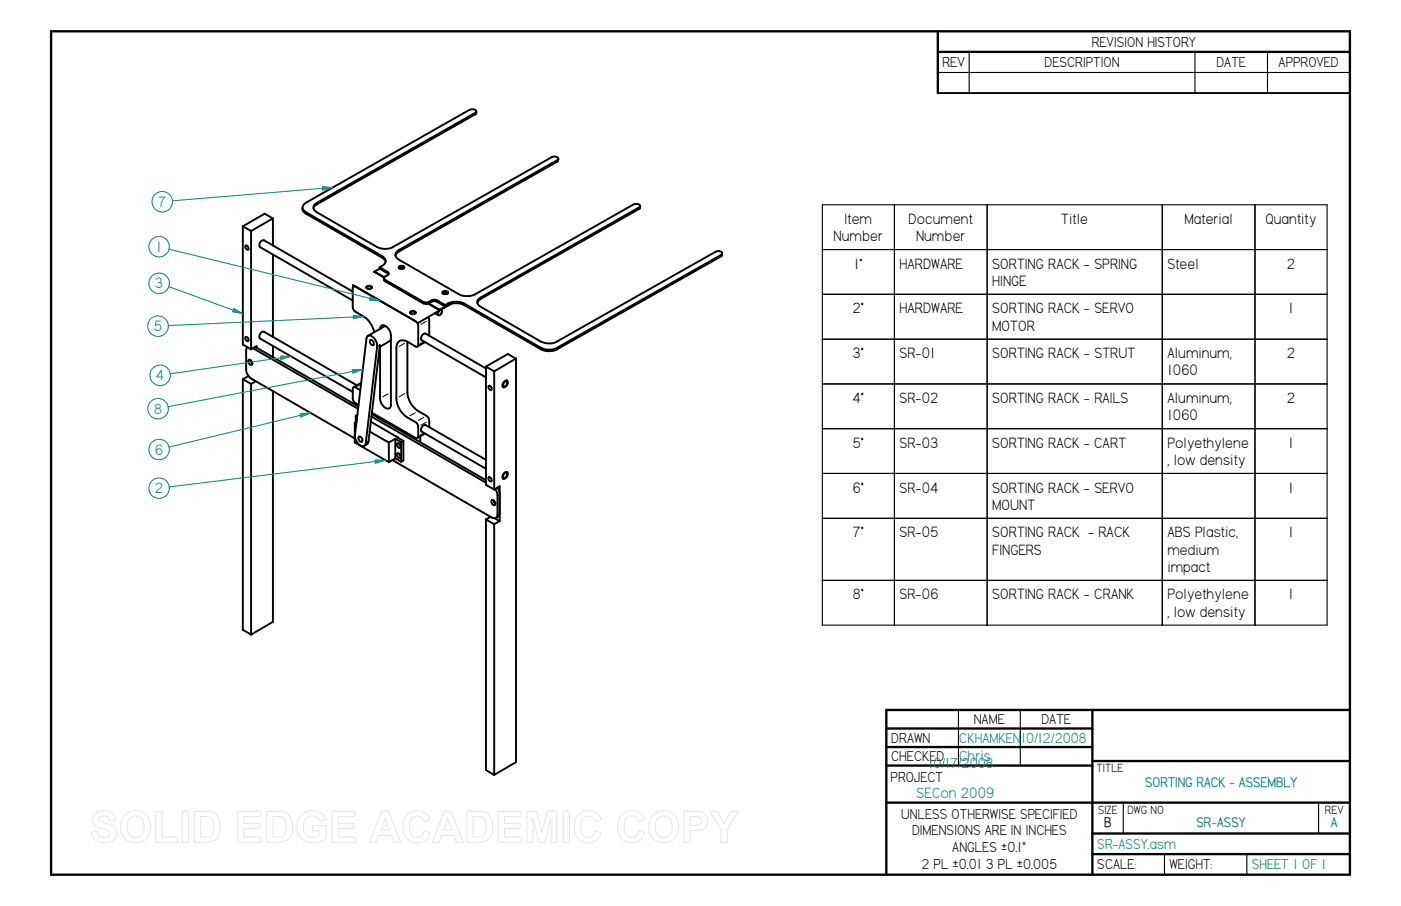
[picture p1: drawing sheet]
<svg xmlns="http://www.w3.org/2000/svg" width="432mm" height="279mm" viewBox="0 0 432 279" stroke-linecap="round" stroke-linejoin="round" font-family="sans-serif">
<g fill="none" stroke="#000" stroke-width=".72">
<path d="M15.7 9.7l400.4-.1v260.1h-400.4zM289.1 9.7v19M289.1 16h127M273.2 218.9v50.8M273.2 218.9h142.9M336.7 218.9v50.8M273.2 224.7h63.5M273.2 230.4h63.5M273.2 236.1h63.5M336.7 234.7h79.4M273.2 247.5h142.9M336.7 257h79.4"/>
<path d="M336.7 263.4h79.4"/>
</g>
<g fill="none" stroke="#000" stroke-width=".34">
<path d="M298.7 16v12.7M368.3 16v12.7M390.7 16v12.7M289.1 22.4h127M253.4 77h155.6M253.4 63.1v129.7h155.6v-129.6h-155.6M275.7 63.1v129.7M304.2 63.1v129.7M358.2 63.1v129.7M386.8 63.1v129.7M253.4 90.8h155.6M253.4 104.6h155.6"/>
<path d="M253.4 118.4h155.6M253.4 132.2h155.6M253.4 146h155.6M253.4 159.9h155.6M253.4 179h155.6M295.4 218.9v17.2M314.5 218.9v17.2M346.2 247.6v9.4M406.4 247.6v9.4M358.9 263.4v6.3M384.3 263.4v6.3"/>
</g>
<g fill="none" stroke="#000" stroke-width=".59">
<path d="M144.8 33.8l-50.5 28.7a1.55 1.55 0 0 0-1.1 1.5 1.55 1.55 0 0 0 1.1 1.4M144.8 33.9l.8-.2a.86 .86 0 0 1 1.1 .9l-49.1 28a1.52 1.52 0 0 0-1 1.4 1.52 1.52 0 0 0 1 1.4l19.2 11.1 2.3 .3 2.1-.6M146.8 34.3l-.1 .8-.2 .2-48.9 27.7-1 1.2M289.1 28.7h127M171.7 49.9l-48.8 27.7-.9 .8-.1 .4M171.7 49.4l-48.8 27.7a1.55 1.55 0 0 0-1 1.5 1.55 1.55 0 0 0 1 1.5l18.5 10.6a5.8 5.8 0 0 0 5.1 .1M171.7 49.4l.4-.4a1.47 1.47 0 0 0-2-.5l-48.9 27.7M172.1 48.9l-.1 .8-.3 .2M74.8 69.8v36.5l2.6 1.4M75.7 75.7a.8 .8 0 0 1 .8 .5 .8 .8 0 0 1-.1 .8l-.7-.5zM77.4 71.2v36.5M81.3 74.1l27.4 15.8"/>
<path d="M81.4 74.1a1.38 1.38 0 0 0-1.3 2.1l28.6 16.5M81.5 65.9l2.6 1.5M81.6 65.9l-6.8 3.9 2.6 1.4 6.7-3.8v8.3M84.1 78.4v25.5M93.2 64v.4a1.7 1.7 0 0 0 1.1 1.5M94.2 65.9l23.7 13.6 1 1.2M94.2 65.4l23.7 13.6a1.55 1.55 0 0 1 1 1.5 1.55 1.55 0 0 1-1 1.5M197 64l-48.8 27.7a1.5 1.5 0 0 0-1.1 1.5 1.5 1.5 0 0 0 1.1 1.4l18.5 10.7 2.1 .6a4.6 4.6 0 0 0 2.9-.6l48.9-27.7 .8-.2a.87 .87 0 0 1 1.1 1l-50.8 28.9-1.3 .4h-2.4l-1.3-.5-23.7-13.6M197 64.4l-48.9 27.8-1 1.2M197 64l.3-.5a1.43 1.43 0 0 0-2-.5l-48.9 27.8M197.3 63.5l-.1 .8-.2 .2M222.6 78.1l-.1 .8-.3 .2-50.5 28.6-1.3 .5h-2.4l-1.3-.5-23.7-13.6"/>
<path d="M108.7 87.9l19.7 11.4 .5 1.2v6.2l-.5 .3-.3-.2-2.6-1.5M109.2 88.2l-.3 .1M109.5 96.1a9 9 0 0 1 5.3 4.7l.6 1.6M109.6 88.4l-.6-.1-.3 .5 .1 6.3 .8 1M112.9 88.7l.8-.4 .9 .4M112.9 88.4l.6-.3a.86 .86 0 0 1 1.1 .5 .88 .88 0 0 1-.9 .6 .88 .88 0 0 1-.8-.8zM115.3 83.8h.1M115.3 83.8l3.1 1.8M115.4 83.7l3 1.8M115.4 83.8h-.1M117 82.4l2.8 1.7v.5l-1.2 .7M117 82.8l2.5 1.5"/>
<path d="M117.9 81.9l-.9 .5v.5l-1.6 .9M118.3 85.8l.1 .7 .3 .2 11.8 6.9 .8 .2 .9-.2 3.3 1.9M118.7 85.3l-.4 .5 .4 .5 12.2 6.9a3.1 3.1 0 0 0 2.5-.7l1.3 .1M119.5 84.3l.3 .3M122.9 82.7l.6-.3 1 .3M122.9 82.2l.6-.2a.86 .86 0 0 1 1.1 .5l-.7 .5a.7 .7 0 0 1-1-.8zM123.1 82.8l.6-.2 .7 .2M126.3 96.5l.9-.4 .9 .4M126.4 96.2l1-.3 .7 .5a1.05 1.05 0 0 1-1.8 0zM132 93.6l3.5 2.1M132 97.7l.3 .9v4.9M134.1 96.6l1 .6"/>
<path d="M134.6 92.6l2.6 1.5v.4l-2.6-1.5M134.7 93.1l-.4-.2a2.31 2.31 0 0 0-2 .6M135.4 95.8l-6.5 3.8M135.5 95.5v.2M135.8 95.6a.87 .87 0 0 1 .3 1.1 .87 .87 0 0 1-1.1 .4v-.8l.5-.6M135.8 95.6h.2a.93 .93 0 0 1 0 1.1 .93 .93 0 0 1-1 .4v-.6l.4-.7M135.8 95.5l.2 .1M136.4 90.5l.6-.3 1 .3M136.4 90l1-.3 .7 .5a.88 .88 0 0 1-.9 .6 .88 .88 0 0 1-.8-.8zM136.5 90.6h1.4M138 94l-2.5 1.5M139.2 93.6l-3.4 2"/>
<path d="M143.1 94.1a5.9 5.9 0 0 0-5.9 .4M143.1 93.6a5.9 5.9 0 0 0-5.9 .5M75.7 103.9a.8 .8 0 0 1 .8 .5 .8 .8 0 0 1-.1 .8l-.7-.5zM76.3 107.1l-.4 1v6.4l.8 1.6 .9 .7M76.5 116h.2M76.5 115.8v.2M76.5 116l-1.7 1M76.7 111a1.07 1.07 0 0 1 .9 1.5 1.04 1.04 0 0 1-.9-1.5zM77.2 111l.6 1.1M77.3 111.1l.5 .8M77.4 118.4v77.3M77.5 116.8l31.8 18.4"/>
<path d="M78 107.4l32.4 18.7M78.7 107l31.7 18.3M78.8 117.6l-1.4 .8-2.6-1.5v77.3l2.6 1.5M79.1 107.2v-.4l-1.8 .9M81.3 102.3l28.7 16.5M81.4 102.3a1.38 1.38 0 0 0-1.3 2.1l28.6 16.5M84.1 106.6v3.6M108.7 120l.1-.4 .4-.2 1.8 1M108.7 119.9l.1 3.4 .8 1M111.3 118.1l-2.4 1.3M114.1 104.9a1.04 1.04 0 0 1 1 1.5 1.04 1.04 0 0 1-1-1.5zM116.2 106.8l-3.5 29.9a1.03 1.03 0 0 1-.7 .9 1.03 1.03 0 0 1-1.1-.4l-1.2-1.4-.3-1.6 3.5-29.8a1.03 1.03 0 0 1 .8-.9 1.03 1.03 0 0 1 1.1 .3l1.1 1.4 .3 1.6"/>
<path d="M117.1 106.3l-3.5 29.8-.1 .6-1.2 .8M117.1 101.4a1.1 1.1 0 0 1 .9-1.2 1.1 1.1 0 0 1 1.3 .7l.7 .9 .5 1.7v21.3a1.12 1.12 0 0 1-.8 1.3 1.12 1.12 0 0 1-1.3-.6l-.8-1-.5-1.6v-16M118.7 100.5l-5.3 3.1M120.5 104.9l-3.4 2.1M131 105.5l-2.3 1.4M131.1 102.9l18.7 10.7M131.2 102.9a1.35 1.35 0 0 0-1.2 2l19.8 11.5M149.8 113.1l2.5 1.4v36.5l-2.5-1.5zM150.7 119l.7 .3 .2 .7-.3 .3-.7-.5zM152.3 114.5l6.7-3.9v124.5M155.3 118l.8-.4a.89 .89 0 0 1 0 1.1 .89 .89 0 0 1-1 .3zM155.4 117.6l.6-.3 .3 .1a1.33 1.33 0 0 1 0 1.4 1.33 1.33 0 0 1-1.3 .6l-.1-1z"/>
<path d="M155.7 119.1l-.7 .3M156.2 117.3l.1 .5M156.3 117.8v.2M156.5 109.1l2.5 1.5M156.5 109.2l-6.8 3.9M84.1 120.6v71.2l-6.7 3.9M109.3 130.4v6.1l10.5 6M109.5 124.3l1 .6M109.6 128.2v2M109.9 130l-.6 .4 .5 .3M110 129.4l-.2 .7M110.2 127.9l-.6 .4 .5 .2"/>
<path d="M110.6 134.7a.9 .9 0 0 1 1 .5 .9 .9 0 0 1-.3 1.1l-.8-.8zM114 133.1l5.8 3.4M114.3 130l10 6v6l-.6 .4M114.5 128.5l35.3 20.3M114.6 127.3l13.8 7.8 .5-.2v-3.3l-.2-.8-.6-.6a8.8 8.8 0 0 1-5.7-5.7l-.2-1.6v-15.6a2.07 2.07 0 0 1 1-2.2 2.07 2.07 0 0 1 2.4 .3v15.5a7.5 7.5 0 0 0 3.3 5.9l2.8 1.7a3.5 3.5 0 0 1 .6 3.2M114.6 127.7l35.2 20.4M114.6 127.3h.1M119.8 136.5v6M121.8 135.3l-2 1.2M121.8 135.3v6.1M121.8 135.3l1.9 1.1M122.5 139.8a.85 .85 0 0 1 .9 .5 .85 .85 0 0 1-.3 1l-.7-.7z"/>
<path d="M122.5 136.7a.85 .85 0 0 1 .9 .5 .85 .85 0 0 1-.3 1l-.7-.7zM122.6 134.8l-.1 .1M122.6 134.9v.1M123 139.9l.5 .9M123 136.7l.5 1M123.7 136.4v6M124.3 135.9l-.6 .5M125.2 133.3l-.4 .3M129.5 134.6v1.8M131 133.7l-2.3 1.4M131.1 131.1l18.7 10.7M131.2 131.1a1.35 1.35 0 0 0-1.2 2l19.8 11.5"/>
<path d="M120.9 141.9l30.7 17.7a1.03 1.03 0 0 0 1.2 .2 1.03 1.03 0 0 0 .5-1.1v-6.4l-.7-1.5M123.7 142.4l-1.9-1-2 1.1M150.7 147.2l.7 .3 .2 .7-.3 .3-.7-.5zM151.2 159.4l-1.5 .8M151.6 154.2a1.07 1.07 0 0 1 .9 1.6 1.04 1.04 0 0 1-.9-1.6zM152.1 154.3l.6 1.1M152.2 154.4l.5 .8M152.3 151l1.7-1v10.7M152.5 159.8l1.5 .9M153.3 150.4l.7 2M153.5 159.3l-.7 .5M154 158.3l-.5 1"/>
<path d="M155.3 146.2l.8-.4a.89 .89 0 0 1 0 1.1 .89 .89 0 0 1-1 .3zM155.4 145.8l.6-.3 .3 .1a1.33 1.33 0 0 1 0 1.4 1.33 1.33 0 0 1-1.3 .6l-.1-1zM155.7 147.3l-.7 .3M156.2 145.5l.1 .5M156.3 146v.2M149.7 160.2l2.6 1.4v77.4M149.8 160.2v77.3l2.5 1.5M154 160.7l-1.7 1M159 235l-6.7 4"/>
</g>
<g fill="none" stroke="#000" stroke-width=".31">
<path d="M146.5 34.9v.3M171.7 49.5v.2M94.3 65.6v.2M97.6 62.7v.2M117.9 79.1v.3M122.9 77.3v.2M197 64.1v.2M222.2 78.7v.2M118.7 86.4v.2M119.5 83.9v.3M130.5 93.2v.2M131.4 99.1l-1.7 .9"/>
<path d="M132.2 93.3v.1M133 92.7v.2M134.7 92.8v.2M138 93.7v.2M143.1 93.8v.2M148.2 91.9l-.1 .2M110.8 118.7l-.9 .6M116.8 106.5l-.4 .2M124.7 105.9l-1.7 .9M130.2 105.5l-.8 .6M166.7 107.3v.2M171.7 107.4v.2"/>
<path d="M113.4 136.2l-.4 .3M119.6 121.5l-1.7 .9M124.7 121.4l-1.6 1M128 127.3l-1.7 .9M130.2 133.7l-.8 .6M130.6 128.7l-1.7 1M131.4 130.2l-1.7 .9M153.8 152.6l-.3 .1M153.8 158.3l-.3 .2"/>
</g>
<path d="M52.1 76.8l65 16" fill="none" stroke="#008080" stroke-width=".31"/>
<path d="M114.2 91.5l2.9 1.3-3.2-.3z" fill="#008080"/>
<g fill="none" stroke="#008080" stroke-width=".31">
<path d="M114.2 91.5l2.9 1.3-3.2-.3zM118.8 141.9l-66.6 8.3"/>
<circle cx="49" cy="76.1" r="3.2"/>
</g>
<path d="M115.6 141.8l3.2 .1-3.1 1z" fill="#008080"/>
<g fill="none" stroke="#008080" stroke-width=".31">
<path d="M52 88.4l22.8 8.3M115.6 141.8l3.2 .1-3.1 1z"/>
<circle cx="49" cy="150.5" r="3.2"/>
</g>
<path d="M72.1 95.1l2.7 1.6-3.1-.6z" fill="#008080"/>
<g fill="none" stroke="#008080" stroke-width=".31">
<path d="M72.1 95.1l2.7 1.6-3.1-.6zM89.7 109.9l-37.2 5.4"/>
<circle cx="49" cy="87.4" r="3.2"/>
</g>
<path d="M86.5 109.8l3.2 .1-3.1 1z" fill="#008080"/>
<g fill="none" stroke="#008080" stroke-width=".31">
<path d="M112.1 97.6l-60.2 2.8M86.5 109.8l3.2 .1-3.1 1z"/>
<circle cx="49.4" cy="115.7" r="3.2"/>
</g>
<path d="M108.9 97.2l3.2 .4-3.2 .7z" fill="#008080"/>
<g fill="none" stroke="#008080" stroke-width=".31">
<path d="M108.9 97.2l3.2 .4-3.2 .7zM111.8 114l-60 11.4"/>
<circle cx="48.7" cy="100.6" r="3.2"/>
</g>
<path d="M108.6 114h3.2l-3 1.1z" fill="#008080"/>
<g fill="none" stroke="#008080" stroke-width=".31">
<path d="M108.6 114h3.2l-3 1.1zM95.7 127.3l-43.6 10.6"/>
<circle cx="48.7" cy="126.1" r="3.2"/>
</g>
<path d="M92.5 127.6l3.2-.3-2.9 1.3z" fill="#008080"/>
<g fill="none" stroke="#008080" stroke-width=".31">
<path d="M102.5 57.8l-49.4 4.1M92.5 127.6l3.2-.3-2.9 1.3z"/>
<circle cx="49" cy="138.6" r="3.2"/>
</g>
<path d="M99.4 57.6l3.1 .2-3.1 .8z" fill="#008080"/>
<g fill="none" stroke="#008080" stroke-width=".31">
<path d="M99.4 57.6l3.1 .2-3.1 .8z"/>
<circle cx="50" cy="62.2" r="3.2"/>
</g>
<g fill="none" stroke="#e6e6e6" stroke-width=".31">
<path d="M29.1 251a4.6 4.6 0 0 1 6 .2l.6 1.8-2 .1a1.81 1.81 0 0 0-1.5-1.5 1.81 1.81 0 0 0-1.8 1 2 2 0 0 0 2 1.2 3.6 3.6 0 0 1 3.5 2.7 3.1 3.1 0 0 1-3.8 3.4 3.4 3.4 0 0 1-3.9-3.3l1.8-.1a2.1 2.1 0 0 0 1.8 1.8 2.1 2.1 0 0 0 2.2-1.3 1.81 1.81 0 0 0-1.9-1.3 3.5 3.5 0 0 1-3.6-3l.2-1.1zM38.5 251.2a4.8 4.8 0 0 1 5.8-.5 4.8 4.8 0 0 1 2.1 5.4 4.7 4.7 0 0 1-5.5 3.8 4.7 4.7 0 0 1-3.7-5.6l.4-1.7zM39.9 252.5a2.56 2.56 0 0 1 2.8-.7 2.56 2.56 0 0 1 1.7 2.4 3.1 3.1 0 0 1-2 4 2.71 2.71 0 0 1-3.2-3.3 3.5 3.5 0 0 1 .7-2.4zM48 250.3h2v7.8h4.8v1.7h-6.8zM56.1 250.2h2v9.6h-2zM59.9 250.2h4.1a3.8 3.8 0 0 1 3.9 4.2 4.4 4.4 0 0 1-3 5.2l-5 .2zM61.8 251.8h1.9a2.51 2.51 0 0 1 2.2 3.2 3.2 3.2 0 0 1-1 2.9l-3.1 .2zM73.3 250.2h7.1v1.6h-5.2v2.1h4.9v1.6h-4.9v2.6h5.4v1.7h-7.3zM82.2 250.2h4.1a3.8 3.8 0 0 1 3.9 4.2 4.4 4.4 0 0 1-3 5.2l-5 .2zM84.2 251.8h1.8a2.51 2.51 0 0 1 2.2 3.2 3.2 3.2 0 0 1-1 2.9l-3 .2zM92.9 251.2a5.1 5.1 0 0 1 6.7 0l.8 1.7-1.9 .3a2.65 2.65 0 0 0-3.2-1.4 2.65 2.65 0 0 0-1.8 3 2.95 2.95 0 0 0 1.6 3.2 2.95 2.95 0 0 0 3.5-.6v-1.2h-2.3v-1.6h4.2v3.8a5.8 5.8 0 0 1-8.1-.4 5.5 5.5 0 0 1 .5-6.8zM102.3 250.2h7.1v1.6h-5.2v2.1h4.9v1.6h-4.9v2.6h5.4v1.7h-7.3z"/>
<path d="M117.6 250.2h2.1l3.8 9.6h-2.1l-.8-2.2h-3.8l-.8 2.2h-2zM118.7 252.4l1.3 3.6h-2.6zM125.4 251.3a4.1 4.1 0 0 1 7.1 1.5l-1.9 .5a2.22 2.22 0 0 0-2.6-1.6 2.22 2.22 0 0 0-1.8 2.4v.8a2.6 2.6 0 0 0 2.7 3.3l1.3-.7 .6-1.3 1.8 .6a4.3 4.3 0 0 1-5 3 4.3 4.3 0 0 1-3.4-4.7 5 5 0 0 1 1.2-3.8zM136.9 250.2h2.1l3.8 9.6h-2.1l-.8-2.2h-3.8l-.8 2.2h-2zM138 252.4l1.3 3.6h-2.6zM143.9 250.2h4.1a3.8 3.8 0 0 1 3.8 4.2 4.4 4.4 0 0 1-3 5.2l-4.9 .2zM145.8 251.8h1.9a2.51 2.51 0 0 1 2.2 3.2 3.2 3.2 0 0 1-1.1 2.9l-3 .2zM153.5 250.2h7.2v1.6h-5.2v2.1h4.8v1.6h-4.8v2.6h5.3v1.7h-7.3zM162.4 250.2h2.9l1.7 6.5 1.7-6.5h2.9v9.6h-1.8v-7.6l-1.9 7.6h-1.8l-1.9-7.6v7.6h-1.8zM173.6 250.2h1.9v9.6h-1.9zM178.2 251.3a4.1 4.1 0 0 1 7.1 1.5l-2 .5a2.22 2.22 0 0 0-2.5-1.6 2.22 2.22 0 0 0-1.8 2.4l-.1 .8a2.6 2.6 0 0 0 2.8 3.3l1.3-.7 .5-1.3 1.8 .6a4.3 4.3 0 0 1-5 3 4.3 4.3 0 0 1-3.3-4.7 5 5 0 0 1 1.2-3.8zM191.6 251.3a4.1 4.1 0 0 1 7 1.5l-1.9 .5a2.22 2.22 0 0 0-2.5-1.6 2.22 2.22 0 0 0-1.8 2.4l-.1 .8a2.6 2.6 0 0 0 2.8 3.3l1.2-.7 .6-1.3 1.8 .6a4.3 4.3 0 0 1-5 3 4.3 4.3 0 0 1-3.4-4.7 5 5 0 0 1 1.3-3.8z"/>
<path d="M201.3 251.2a4.8 4.8 0 0 1 5.7-.5 4.8 4.8 0 0 1 2.1 5.4 4.7 4.7 0 0 1-5.5 3.8 4.7 4.7 0 0 1-3.6-5.6l.4-1.7zM202.7 252.5a2.56 2.56 0 0 1 2.8-.7 2.56 2.56 0 0 1 1.6 2.4 3.1 3.1 0 0 1-2 4 2.71 2.71 0 0 1-3.1-3.3 3.5 3.5 0 0 1 .7-2.4zM210.8 250.2h4.5a2.99 2.99 0 0 1 2.8 3.4 2.99 2.99 0 0 1-3.5 2.5l-1.9 .1v3.6h-1.9zM212.7 251.8h2.1a1.39 1.39 0 0 1 1.3 1.7 1.39 1.39 0 0 1-1.8 1l-1.6 .1zM218.7 250.2h2.3l2.2 3.7 2.2-3.7h2.2l-3.4 5.5v4.1h-2v-4.1z"/>
</g>
<g font-size="5.2" fill="#008080">
<text x="48.8" y="63.8">7</text>
<text x="48.2" y="77.7">1</text>
<text x="47.8" y="88.9">3</text>
<text x="47.4" y="102.2">5</text>
<text x="48" y="117.3">4</text>
<text x="47.5" y="127.6">8</text>
<text x="47.8" y="140.2">6</text>
<text x="47.8" y="152.1">2</text>
<text x="295.7" y="234.7">Chris</text>
<text x="282.5" y="246.1">SECon 2009</text>
</g>
<g font-size="5.2">
<text x="260.3" y="69">Item</text>
<text x="280" y="69">Document</text>
<text x="327.1" y="69">Title</text>
<text x="365" y="69">Material</text>
<text x="390" y="69">Quantity</text>
<text x="256.9" y="74.3">Number</text>
<text x="282.3" y="74.3">Number</text>
<text x="263.3" y="82.8">1*</text>
<text x="277.2" y="82.8">HARDWARE</text>
<text x="305.8" y="82.8">SORTING RACK - SPRING</text>
<text x="359.8" y="82.8">Steel</text>
<text x="396.6" y="82.8">2</text>
<text x="305.8" y="88.1">HINGE</text>
<text x="262.8" y="96.6">2*</text>
<text x="277.2" y="96.6">HARDWARE</text>
<text x="305.8" y="96.6">SORTING RACK - SERVO</text>
<text x="305.8" y="102">MOTOR</text>
<text x="397.1" y="96.6">1</text>
<text x="262.8" y="110.4">3*</text>
<text x="277.2" y="110.4">SR-01</text>
<text x="305.8" y="110.4">SORTING RACK - STRUT</text>
<text x="359.8" y="110.4">Aluminum,</text>
<text x="396.6" y="110.4">2</text>
<text x="359.8" y="115.8">1060</text>
<text x="262.8" y="124.3">4*</text>
<text x="277.2" y="124.3">SR-02</text>
<text x="305.8" y="124.3">SORTING RACK - RAILS</text>
<text x="359.8" y="124.3">Aluminum,</text>
<text x="396.6" y="124.3">2</text>
<text x="359.8" y="129.6">1060</text>
<text x="262.8" y="138.1">5*</text>
<text x="277.2" y="138.1">SR-03</text>
<text x="305.8" y="138.1">SORTING RACK - CART</text>
<text x="359.8" y="138.1">Polyethylene</text>
<text x="359.8" y="143.4">, low density</text>
<text x="397.1" y="138.1">1</text>
<text x="262.8" y="151.9">6*</text>
<text x="277.2" y="151.9">SR-04</text>
<text x="305.8" y="151.9">SORTING RACK - SERVO</text>
<text x="397.1" y="151.9">1</text>
<text x="305.8" y="157.2">MOUNT</text>
<text x="262.8" y="165.7">7*</text>
<text x="277.2" y="165.7">SR-05</text>
<text x="305.8" y="165.7">SORTING RACK - RACK</text>
<text x="359.8" y="165.7">ABS Plastic,</text>
<text x="397.1" y="165.7">1</text>
<text x="305.8" y="171">FINGERS</text>
<text x="359.8" y="171">medium</text>
<text x="359.8" y="176.4">impact</text>
<text x="262.8" y="184.8">8*</text>
<text x="277.2" y="184.8">SR-06</text>
<text x="305.8" y="184.8">SORTING RACK - CRANK</text>
<text x="359.8" y="184.8">Polyethylene</text>
<text x="397.1" y="184.8">1</text>
<text x="359.8" y="190.2">, low density</text>
</g>
<g font-size="5">
<text x="336.5" y="14.4">REVISION HISTORY</text>
<text x="290.4" y="20.7">REV</text>
<text x="321.9" y="20.7">DESCRIPTION</text>
<text x="374.9" y="20.7">DATE</text>
<text x="394.1" y="20.7">APPROVED</text>
<text x="300.1" y="223.4">NAME</text>
<text x="321" y="223.4">DATE</text>
<text x="274.7" y="229.1">DRAWN</text>
<text x="274.7" y="234.8">CHECKED</text>
<text x="274.5" y="241.2">PROJECT</text>
<text x="277.7" y="252.6">UNLESS OTHERWISE SPECIFIED</text>
<text x="281.1" y="257.6">DIMENSIONS ARE IN INCHES</text>
<text x="293.5" y="262.8">ANGLES ±0.1°</text>
<text x="284" y="267.8">2 PL ±0.01 3 PL ±0.005</text>
<text x="338.2" y="268.1">SCALE:</text>
<text x="360.4" y="268.1">WEIGHT:</text>
</g>
<g font-size="5" fill="#008080">
<text x="295.7" y="229">CKHAMKEN</text>
<text x="314.7" y="229.1">10/12/2008</text>
<text x="286.2" y="236.8">10/17/2008</text>
<text x="338.2" y="261.7">SR-ASSY.asm</text>
<text x="385.8" y="268.1">SHEET 1 OF 1</text>
</g>
<g font-size="4.8" fill="#008080">
<text x="352.9" y="242.7">SORTING RACK - ASSEMBLY</text>
<text x="368.8" y="255.1">SR-ASSY</text>
<text x="410.2" y="255.1">A</text>
</g>
<text font-size="4.8" x="340.3" y="255.1">B</text>
<g font-size="4.1">
<text x="337.9" y="238.1">TITLE</text>
<text x="338.4" y="251">SIZE</text>
<text x="347.5" y="251">DWG NO</text>
<text x="408.3" y="251">REV</text>
</g>
</svg>
